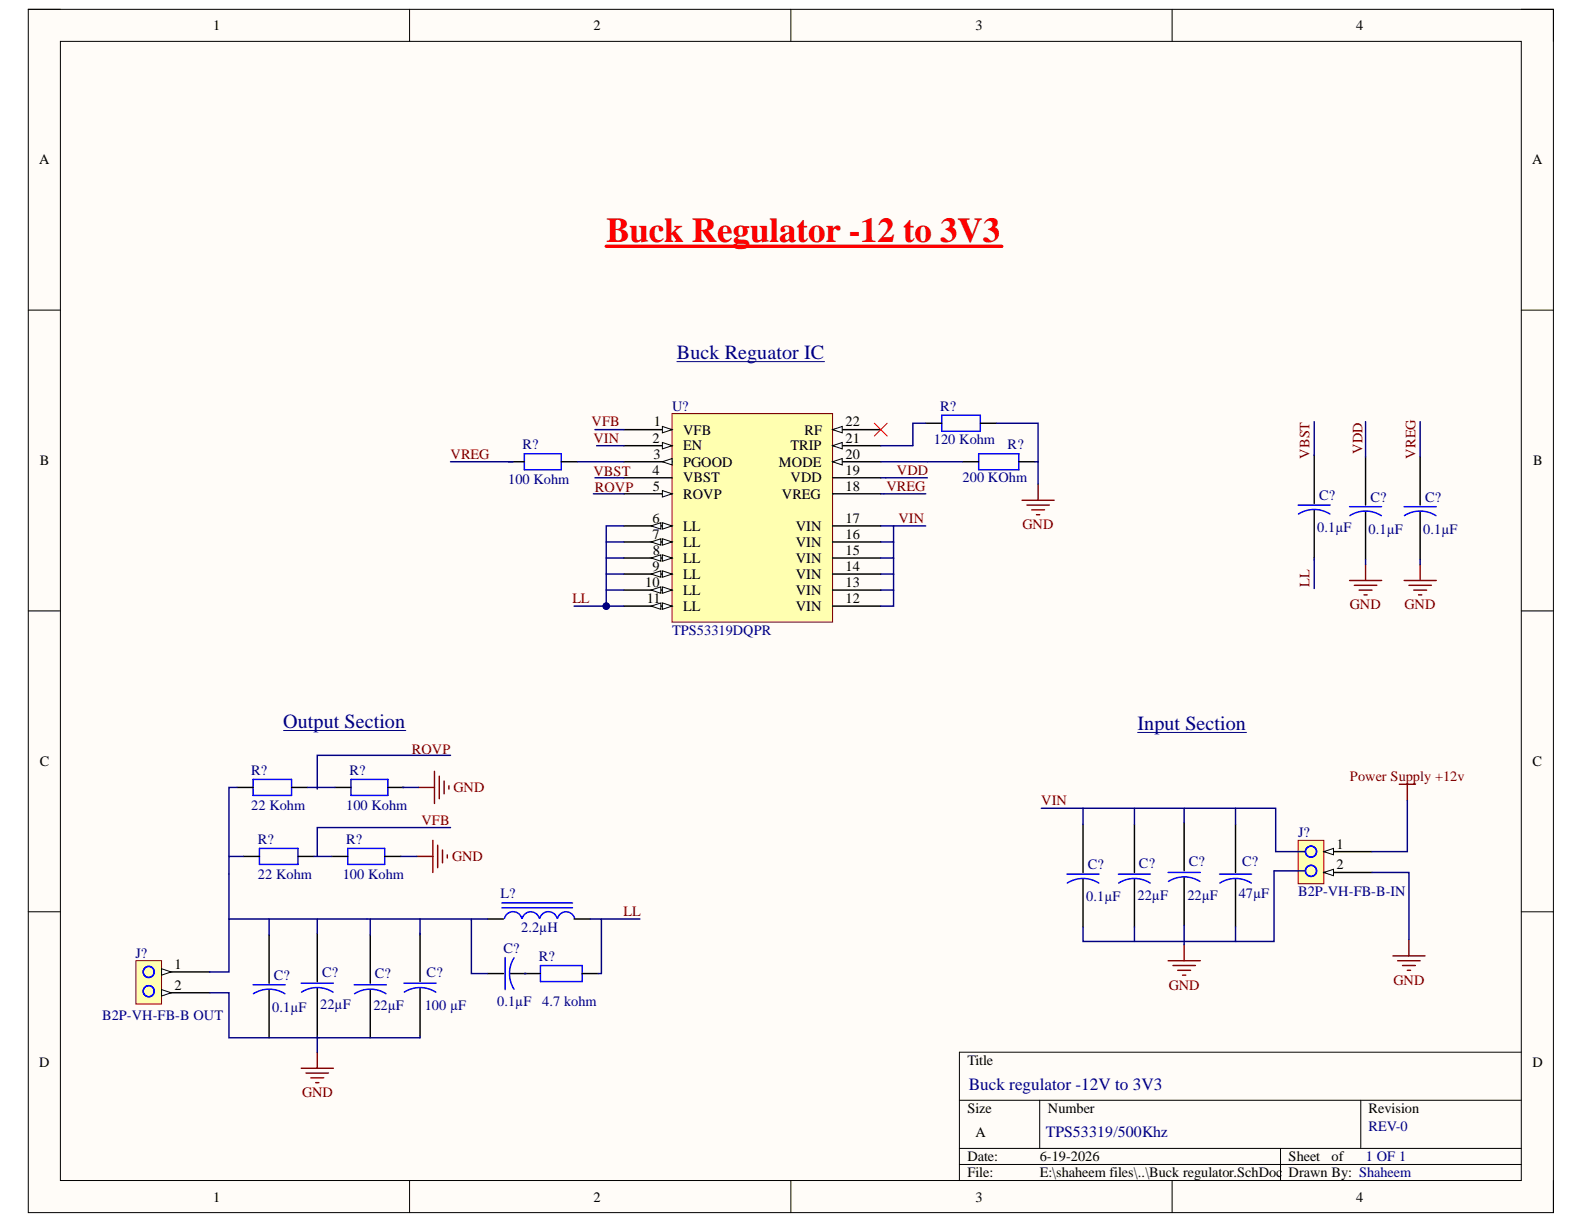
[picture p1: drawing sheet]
<svg xmlns="http://www.w3.org/2000/svg" width="279mm" height="216mm" viewBox="0 0 279 216" stroke-linecap="round" stroke-linejoin="round" font-family="sans-serif">
<path d="M5 1.6h269v212.3h-269z" fill-rule="evenodd" fill="#fffcf8"/>
<path d="M5 1.6h269v212.3h-269z" fill="none" stroke="#000" stroke-width=".18"/>
<path d="M10.7 7.3h257.6v200.9h-257.6z" fill-rule="evenodd" fill="#fffcf8"/>
<g fill="none" stroke="#000" stroke-width=".18">
<path d="M5 1.6h5.7M10.7 7.3h257.6v200.9h-257.6zM72.2 1.6v5.7M139.5 1.6v5.7M206.8 1.6v5.7M268.3 1.6h5.7v5.7M5 54.7h5.7M268.3 54.7h5.7M5 107.8h5.7M268.3 107.8h5.7M5 160.8h5.7M268.3 160.8h5.7"/>
<path d="M169.2 194.1h99.1M183.4 194.1v8.5M240 194.1v8.5M268.3 185.6h-99.1v22.6M72.2 208.2v5.7M139.5 208.2v5.7M169.2 202.6h99.1M169.2 205.4h99.1M206.8 208.2v5.7M225.9 202.6v5.6M274 208.2v5.7"/>
</g>
<path d="M106.9 43.4h69.8" fill="none" stroke="#f00" stroke-width=".59"/>
<path d="M118.5 73h28.4v36.7h-28.4z" fill-rule="evenodd" fill="#ffffb0"/>
<path d="M118.5 73h28.4v36.7h-28.4z" fill="none" stroke="#800000" stroke-width=".18"/>
<path d="M110 75.8h8.5" fill="none" stroke="#000" stroke-width=".25"/>
<path d="M116.8 75.2l1.7 .6-1.7 .5z" fill="#f8fcff"/>
<path d="M116.8 75.2l1.7 .6-1.7 .5z" fill="none" stroke="#000" stroke-width=".18"/>
<path d="M110 78.6h8.5" fill="none" stroke="#000" stroke-width=".25"/>
<path d="M116.8 78.1l1.7 .5-1.7 .6z" fill="#f8fcff"/>
<path d="M116.8 78.1l1.7 .5-1.7 .6z" fill="none" stroke="#000" stroke-width=".18"/>
<path d="M110 81.4h8.5" fill="none" stroke="#000" stroke-width=".25"/>
<path d="M116.8 81.4l1.7-.5v1.1z" fill="#f8fcff"/>
<path d="M116.8 81.4l1.7-.5v1.1z" fill="none" stroke="#000" stroke-width=".18"/>
<path d="M110 84.3h8.5M110 87.1h8.5" fill="none" stroke="#000" stroke-width=".25"/>
<path d="M116.8 86.5l1.7 .6-1.7 .6z" fill="#f8fcff"/>
<path d="M116.8 86.5l1.7 .6-1.7 .6z" fill="none" stroke="#000" stroke-width=".18"/>
<path d="M110 92.8h8.5M110 95.6h8.5M110 98.4h8.5M110 101.3h8.5M110 104.1h8.5" fill="none" stroke="#000" stroke-width=".25"/>
<path d="M116.8 103.5l1.7 .6-1.7 .5z" fill="#f8fcff"/>
<path d="M116.8 103.5l1.7 .6-1.7 .5z" fill="none" stroke="#000" stroke-width=".18"/>
<path d="M114.9 104.1l1.7-.6v1.1z" fill="#f8fcff"/>
<path d="M114.9 104.1l1.7-.6v1.1z" fill="none" stroke="#000" stroke-width=".18"/>
<path d="M110 106.9h8.5" fill="none" stroke="#000" stroke-width=".25"/>
<path d="M116.8 106.3l1.7 .6-1.7 .6z" fill="#f8fcff"/>
<path d="M116.8 106.3l1.7 .6-1.7 .6z" fill="none" stroke="#000" stroke-width=".18"/>
<path d="M114.9 106.9l1.7-.6v1.2z" fill="#f8fcff"/>
<path d="M114.9 106.9l1.7-.6v1.2z" fill="none" stroke="#000" stroke-width=".18"/>
<path d="M146.9 98.4h8.5M146.9 95.6h8.5M146.9 92.8h8.5M146.9 87.1h8.5M146.9 84.3h8.5M146.9 81.4h8.5M146.9 106.9h8.5M146.9 104.1h8.5M146.9 101.3h8.5" fill="none" stroke="#000" stroke-width=".25"/>
<path d="M146.9 81.4l1.7-.5v1.1z" fill="#f8fcff"/>
<path d="M146.9 81.4l1.7-.5v1.1z" fill="none" stroke="#000" stroke-width=".18"/>
<path d="M146.9 78.6h8.5" fill="none" stroke="#000" stroke-width=".25"/>
<path d="M146.9 78.6l1.7-.5v1.1z" fill="#f8fcff"/>
<path d="M146.9 78.6l1.7-.5v1.1z" fill="none" stroke="#000" stroke-width=".18"/>
<path d="M146.9 75.8h8.5" fill="none" stroke="#000" stroke-width=".25"/>
<path d="M146.9 75.8l1.7-.6v1.1z" fill="#f8fcff"/>
<path d="M146.9 75.8l1.7-.6v1.1z" fill="none" stroke="#000" stroke-width=".18"/>
<path d="M229 148.2h4.5v7.7h-4.5z" fill-rule="evenodd" fill="#ffffb0"/>
<path d="M229 148.2h4.5v7.7h-4.5z" fill="none" stroke="#800000" stroke-width=".18"/>
<path d="M233.5 150.2h8.5" fill="none" stroke="#000" stroke-width=".25"/>
<path d="M233.5 150.2l1.7-.6v1.2z" fill="#f8fcff"/>
<path d="M233.5 150.2l1.7-.6v1.2z" fill="none" stroke="#000" stroke-width=".18"/>
<path d="M233.5 153.9h8.5" fill="none" stroke="#000" stroke-width=".25"/>
<path d="M233.5 153.9l1.7-.6v1.2z" fill="#f8fcff"/>
<path d="M233.5 153.9l1.7-.6v1.2z" fill="none" stroke="#000" stroke-width=".18"/>
<g fill="none" stroke="#00f" stroke-width=".25">
<circle cx="231.2" cy="150.2" r=".98"/>
<circle cx="231.2" cy="153.6" r=".98"/>
<circle cx="231.2" cy="150.2" r=".97"/>
</g>
<path d="M24 169.5h4.5v7.6h-4.5z" fill-rule="evenodd" fill="#ffffb0"/>
<path d="M24 169.5h4.5v7.6h-4.5z" fill="none" stroke="#800000" stroke-width=".18"/>
<path d="M28.5 171.4h8.5" fill="none" stroke="#000" stroke-width=".25"/>
<path d="M28.5 170.9l1.7 .5-1.7 .6z" fill="#f8fcff"/>
<path d="M28.5 170.9l1.7 .5-1.7 .6z" fill="none" stroke="#000" stroke-width=".18"/>
<path d="M28.5 175.1h8.5" fill="none" stroke="#000" stroke-width=".25"/>
<path d="M28.5 174.6l1.7 .5-1.7 .6z" fill="#f8fcff"/>
<path d="M28.5 174.6l1.7 .5-1.7 .6z" fill="none" stroke="#000" stroke-width=".18"/>
<g fill="none" stroke="#00f" stroke-width=".25">
<path d="M166.1 73.2h6.8v2.9h-6.8zM92.5 80h6.5v2.9h-6.5zM172.6 80h7.1v2.9h-7.1zM229 89.1h5.6M229 90.7a5.2 5.2 0 0 1 5.6 0M238 89.4h5.7M238.1 90.9a5.2 5.2 0 0 1 5.6 .1M247.7 89.4h5.6M247.7 90.9a5.2 5.2 0 0 1 5.6 .1M44.6 137.5h6.8v2.8h-6.8zM61.9 137.5h6.5v2.8h-6.5zM45.8 149.6h6.8v2.9h-6.8z"/>
<path d="M61.3 149.6h6.6v2.9h-6.6zM88.5 159.3h12.5M188.2 154.2h5.7M188.3 155.8a5.1 5.1 0 0 1 5.5 0M197.3 154.2h5.6M197.3 155.8a5.1 5.1 0 0 1 5.6 0M206 153.9h5.7M206.1 155.5a5.2 5.2 0 0 1 5.6 0M215.1 154.2h5.7M215.2 155.8a5.1 5.1 0 0 1 5.5 0M44.6 173.7h5.7M44.7 175.3a5.2 5.2 0 0 1 5.5 0"/>
<path d="M53.1 173.4h5.7M53.2 175a5.2 5.2 0 0 1 5.5 0M62.5 173.7h5.6M62.5 175.3a5.2 5.2 0 0 1 5.6 0M71.3 173.4h5.6M71.3 175a5.2 5.2 0 0 1 5.6 0M88.5 160.1h12.5M89 162a1.58 1.58 0 0 1 1.5-1.2 1.58 1.58 0 0 1 1.5 1.2M89.1 168.9v5.7M90.7 168.9a5.2 5.2 0 0 0 0 5.6M95.1 162a1.56 1.56 0 0 0-1.5-1.2 1.56 1.56 0 0 0-1.5 1.2M95.2 162a1.58 1.58 0 0 1 1.6-1.2 1.58 1.58 0 0 1 1.5 1.2"/>
<path d="M95.3 170.3h7.4v2.8h-7.4zM101.4 162a1.55 1.55 0 0 0-1.6-1.2 1.55 1.55 0 0 0-1.5 1.2"/>
<circle cx="26.2" cy="171.4" r=".98"/>
<circle cx="26.2" cy="171.4" r=".97"/>
<circle cx="26.2" cy="174.8" r=".98"/>
</g>
<g fill="none" stroke="#800000" stroke-width=".25">
<path d="M180.3 88.2h5.6M181.1 89.1h4M182 89.9h2.2M182.8 90.8h.6M183.1 85.4v2.8M240.9 99.6v2.8M250.5 99.6v2.8M238 102.4h5.7M238.9 103.2h4M239.7 104.1h2.3M240.6 104.9h.6M247.7 102.4h5.6"/>
<path d="M248.5 103.2h4M249.4 104.1h2.2M250.2 104.9h.6M73.8 138.9h2.8M76.6 136.1v5.6M77.5 136.9v4M78.3 137.8v2.2M79.2 138.6v.6M246.8 138.3h2.9M248.2 138.3v2.9M73.5 151.1h2.8M76.3 148.2v5.7"/>
<path d="M77.2 149.1v3.9M78.1 149.9v2.3M78.9 150.8v.5M206 169.5h5.7M206.9 170.3h4M207.7 171.2h2.3M208.6 172h.6M208.9 166.6v2.9M245.7 168.6h5.7M246.5 169.5h4M247.4 170.3h2.3M248.2 171.2h.6"/>
<path d="M248.5 165.8v2.8M53.1 188.4h5.7M54 189.3h3.9M54.8 190.1h2.3M55.7 191h.6M56 185.6v2.8"/>
</g>
<g fill="none" stroke="#000" stroke-width=".25">
<path d="M163.3 74.7h2.8M172.9 74.7h2.9M89.7 81.4h2.8M99 81.4h2.8M169.8 81.4h2.8M179.7 81.5h2.8M231.8 80.3v8.5M231.8 89.9v8.5M240.9 80.6v8.5M240.9 90.2v8.5M250.5 80.6v8.5M250.5 90.2v8.5"/>
<path d="M41.8 138.9h2.8M51.4 138.9h2.9M59.1 138.9h2.8M68.4 138.9h2.9M42.9 151.1h2.9M52.6 151.1h2.8M58.5 151.1h2.8M67.9 151.1h2.8M191 145.4v8.5M191 155v8.5M200.1 145.4v8.5M200.1 155v8.5"/>
<path d="M208.9 145.1v8.5M208.9 154.7v8.5M217.9 145.4v8.5M217.9 155v8.5M47.5 164.9v8.5M47.5 174.6v8.4M56 164.6v8.5M56 174.3v8.5M65.3 164.9v8.5M65.3 174.6v8.4M74.1 164.6v8.5M74.1 174.3v8.5"/>
<path d="M86 162.1h2.8M86 171.7h2.8M89.9 171.7h5.4M101.3 162.1h2.8M102.7 171.7h2.8"/>
</g>
<path d="M119.4 63.8h26M50 128.9h21.6M200.7 129.2h19.2" fill="none" stroke="#000080" stroke-width=".18"/>
<path d="M154.2 74.7l2.3 2.2M156.5 74.7l-2.3 2.2" fill="none" stroke="#f00" stroke-width=".18"/>
<g fill="none" stroke="#000080" stroke-width=".25">
<path d="M106.9 95.6h3.1M106.9 98.4h3.1M155.4 92.8h2.2v2.8h-2.2M157.6 95.6v2.8h-2.2M157.6 98.4v2.9h-2.2M157.6 92.8h5.7M101.3 106.9h5.6M106.9 101.3h3.1M106.9 104.1h3.1M157.6 101.3v2.8h-2.2M157.6 104.1v2.8h-2.2M183.7 142.6h7.3"/>
<path d="M200.1 142.6v2.8M208.9 142.6v2.5M217.9 142.6h7.1v7.6h5.1M230.1 153.6h-5.4v12.5h-6.8M242 153.9h6.5v11.9M248.2 141.2v9h-6.2M200.1 163.5v2.6M208.9 163.2v3.4"/>
</g>
<circle cx="106.9" cy="106.9" r=".57" fill="#000080"/>
<circle cx="106.9" cy="106.9" r=".57" fill="none" stroke="#000080" stroke-width=".18"/>
<g fill="none" stroke="#000080" stroke-width=".25">
<path d="M105 75.8h5M105.2 78.6h4.8M163.3 74.7h-2.3v3.9h-5.6M175.8 74.7h7.3v6.8M231.8 74.4v5.9M240.9 74.4v6.2M250.5 74.4v6.2M79.5 81.4h11M101.8 81.4h8.2M104.7 87.1h5.3M105 84.3h5M110 92.8h-3.1v14.1h3.1"/>
<path d="M155.4 87.1h7.9M155.4 84.3h8.2M155.4 81.4h14.4M182.5 81.5h.6M183.1 81.5v3.9M231.8 98.4v5.4M240.9 98.7v.9M250.5 98.7v.9M41.8 138.9h-1.4v12.2M54.3 138.9h4.8M71 138.9h2.8M79.5 133.2h-23.5v6"/>
<path d="M42.9 151.1h-2.5v11M55.4 151.1h3.1M70.7 151.1h2.8M79.5 146h-23.5v5.1M37 175.1h3.4v7.9h15.6v-.2M47.5 162.1h-7.1v9.3h-3.4M56 162.1v2.5M65.3 162.1v2.8M74.1 162.1v2.8M74.1 162.1h-26.6v2.8M74.1 162.1h11.9M83.1 162.1v9.6h2.9"/>
<path d="M92.5 171.7h.3M104.1 162.1h2v9.6h-.6M106.1 162.1h6.8M74.1 182.8v.2h-18.1v2.6"/>
</g>
<circle cx="106.9" cy="106.9" r=".57" fill="#000080"/>
<circle cx="106.9" cy="106.9" r=".57" fill="none" stroke="#000080" stroke-width=".18"/>
<path d="M191 145.4v-2.8h26.9v2.8M191 163.5v2.6h26.9v-2.6" fill="none" stroke="#000080" stroke-width=".25"/>
<text font-size="6.2" fill="#f00" x="107" y="42.8">Buck Regulator -12 to 3V3</text>
<g font-size="3.5" fill="#000080">
<text x="119.4" y="63.4">Buck Reguator IC</text>
<text x="50" y="128.5">Output Section</text>
<text x="200.7" y="128.8">Input Section</text>
</g>
<text font-size="3" fill="#000080" x="170.9" y="192.3">Buck regulator -12V to 3V3</text>
<text font-size="2.8" fill="#000080" x="184.5" y="200.5">TPS53319/500Khz</text>
<g font-size="2.5">
<text x="37.6" y="5.3">1</text>
<text x="104.7" y="5.3">2</text>
<text x="172.1" y="5.3">3</text>
<text x="239.2" y="5.3">4</text>
<text x="6.9" y="29">A</text>
<text x="270.2" y="29">A</text>
<text x="115.3" y="75.2">1</text>
<text x="120.5" y="76.7">VFB</text>
<text x="141.9" y="76.7">RF</text>
<text x="149.2" y="75.2">22</text>
<text x="7" y="82.1">B</text>
<text x="115.1" y="78.1">2</text>
<text x="115.1" y="83.8">4</text>
<text x="115.3" y="80.9">3</text>
<text x="120.5" y="79.4">EN</text>
<text x="120.5" y="82.3">PGOOD</text>
<text x="137.4" y="82.3">MODE</text>
<text x="139.4" y="79.4">TRIP</text>
<text x="149.2" y="83.8">19</text>
<text x="149.2" y="80.9">20</text>
<text x="149.2" y="78.1">21</text>
<text x="270.4" y="82.1">B</text>
<text x="115.2" y="86.5">5</text>
<text x="120.5" y="85.1">VBST</text>
<text x="120.5" y="88">ROVP</text>
<text x="137.9" y="88">VREG</text>
<text x="139.4" y="85.1">VDD</text>
<text x="149.2" y="86.5">18</text>
<text x="115.1" y="92.2">6</text>
<text x="115.1" y="95.1">7</text>
<text x="120.5" y="93.6">LL</text>
<text x="140.4" y="93.6">VIN</text>
<text x="149.2" y="95.1">16</text>
<text x="149.2" y="92.2">17</text>
<text x="115.1" y="100.7">9</text>
<text x="115.2" y="97.9">8</text>
<text x="120.5" y="96.4">LL</text>
<text x="120.5" y="99.3">LL</text>
<text x="140.4" y="99.3">VIN</text>
<text x="140.4" y="96.4">VIN</text>
<text x="149.2" y="100.7">14</text>
<text x="149.2" y="97.9">15</text>
<text x="113.8" y="103.5">10</text>
<text x="114.1" y="106.3">11</text>
<text x="120.5" y="102.1">LL</text>
<text x="120.5" y="105">LL</text>
<text x="120.5" y="107.8">LL</text>
<text x="140.4" y="107.8">VIN</text>
<text x="140.4" y="105">VIN</text>
<text x="140.4" y="102.1">VIN</text>
<text x="149.2" y="106.3">12</text>
<text x="149.2" y="103.5">13</text>
<text x="7" y="135.1">C</text>
<text x="270.3" y="135.1">C</text>
<text x="235.7" y="149.7">1</text>
<text x="235.7" y="153.3">2</text>
<text x="30.8" y="170.9">1</text>
<text x="30.8" y="174.6">2</text>
<text x="6.9" y="188.2">D</text>
<text x="170.6" y="187.9">Title</text>
<text x="270.3" y="188.2">D</text>
<text x="170.6" y="196.3">Size</text>
<text x="184.8" y="196.3">Number</text>
<text x="241.4" y="196.3">Revision</text>
<text x="172.1" y="200.6">A</text>
<text x="170.6" y="204.9">Date:</text>
<text x="170.6" y="207.6">File:</text>
<text x="183.4" y="204.9">6-19-2026</text>
<text x="183.4" y="207.6">E:\shaheem files\..\Buck regulator.SchDoc</text>
<text x="227.3" y="204.9">Sheet</text>
<text x="227.3" y="207.6">Drawn By: Shaheem</text>
<text x="234.9" y="204.9">of</text>
<text x="37.6" y="211.9">1</text>
<text x="104.7" y="211.9">2</text>
<text x="172.1" y="211.9">3</text>
<text x="239.2" y="211.9">4</text>
</g>
<g font-size="2.5" fill="#800000">
<text x="104.3" y="75.2">VFB</text>
<text x="79.5" y="80.9">VREG</text>
<text x="104.7" y="78.1">VIN</text>
<text x="158.2" y="83.8">VDD</text>
<text x="231" y="80.9" transform="rotate(-90 231 80.9)">VBST</text>
<text x="240.3" y="80" transform="rotate(-90 240.3 80)">VDD</text>
<text x="249.7" y="80.9" transform="rotate(-90 249.7 80.9)">VREG</text>
<text x="104.7" y="84">VBST</text>
<text x="104.9" y="86.8">ROVP</text>
<text x="156.3" y="86.5">VREG</text>
<text x="158.5" y="92.2">VIN</text>
<text x="180.4" y="93.3">GND</text>
<text x="101" y="106.3">LL</text>
<text x="231" y="103.5" transform="rotate(-90 231 103.5)">LL</text>
<text x="238.1" y="107.5">GND</text>
<text x="247.7" y="107.5">GND</text>
<text x="72.6" y="132.9">ROVP</text>
<text x="238.1" y="137.8">Power Supply +12v</text>
<text x="80" y="139.8">GND</text>
<text x="183.7" y="142">VIN</text>
<text x="74.3" y="145.4">VFB</text>
<text x="79.7" y="152">GND</text>
<text x="110" y="161.6">LL</text>
<text x="245.8" y="173.8">GND</text>
<text x="206.1" y="174.6">GND</text>
<text x="53.3" y="193.5">GND</text>
</g>
<g font-size="2.5" fill="#000080">
<text x="118.5" y="72.4">U?</text>
<text x="165.8" y="72.4">R?</text>
<text x="92.2" y="79.2">R?</text>
<text x="164.7" y="78.3">120 Kohm</text>
<text x="177.7" y="79.2">R?</text>
<text x="89.6" y="85.4">100 Kohm</text>
<text x="169.8" y="85.1">200 KOhm</text>
<text x="232.7" y="88.2">C?</text>
<text x="241.7" y="88.5">C?</text>
<text x="251.4" y="88.5">C?</text>
<text x="232.4" y="93.9">0.1µF</text>
<text x="241.4" y="94.1">0.1µF</text>
<text x="251" y="94.1">0.1µF</text>
<text x="118.5" y="112">TPS53319DQPR</text>
<text x="44.3" y="136.7">R?</text>
<text x="61.6" y="136.7">R?</text>
<text x="44.3" y="142.8">22 Kohm</text>
<text x="61" y="142.8">100 Kohm</text>
<text x="45.5" y="148.8">R?</text>
<text x="61" y="148.8">R?</text>
<text x="229" y="147.6">J?</text>
<text x="45.5" y="155">22 Kohm</text>
<text x="60.5" y="155">100 Kohm</text>
<text x="191.9" y="153.3">C?</text>
<text x="200.9" y="153">C?</text>
<text x="209.7" y="152.8">C?</text>
<text x="219.1" y="152.8">C?</text>
<text x="88.3" y="158.5">L?</text>
<text x="191.6" y="159">0.1µF</text>
<text x="200.7" y="158.7">22µF</text>
<text x="209.4" y="158.7">22µF</text>
<text x="218.5" y="158.5">47µF</text>
<text x="229" y="158.1">B2P-VH-FB-B-IN</text>
<text x="91.9" y="164.4">2.2µH</text>
<text x="23.9" y="168.9">J?</text>
<text x="48.3" y="172.8">C?</text>
<text x="56.8" y="172.3">C?</text>
<text x="66.1" y="172.6">C?</text>
<text x="75.3" y="172.3">C?</text>
<text x="88.8" y="168.1">C?</text>
<text x="95" y="169.4">R?</text>
<text x="18" y="179.9">B2P-VH-FB-B OUT</text>
<text x="48" y="178.5">0.1µF</text>
<text x="56.5" y="178">22µF</text>
<text x="65.9" y="178.2">22µF</text>
<text x="74.9" y="178.2">100 µF</text>
<text x="87.7" y="177.4">0.1µF</text>
<text x="95.6" y="177.4">4.7 kohm</text>
<text x="241.4" y="199.4">REV-0</text>
<text x="240.9" y="204.9">1 OF 1</text>
</g>
<g font-size="1.8">
<text x="109.4" y="96.1">PIU?07</text>
<text x="109.4" y="98.9">PIU?08</text>
<text x="109.4" y="101.8">PIU?09</text>
</g>
<text font-size="1.4" x="109.4" y="93.1">PIU?06</text>
</svg>
